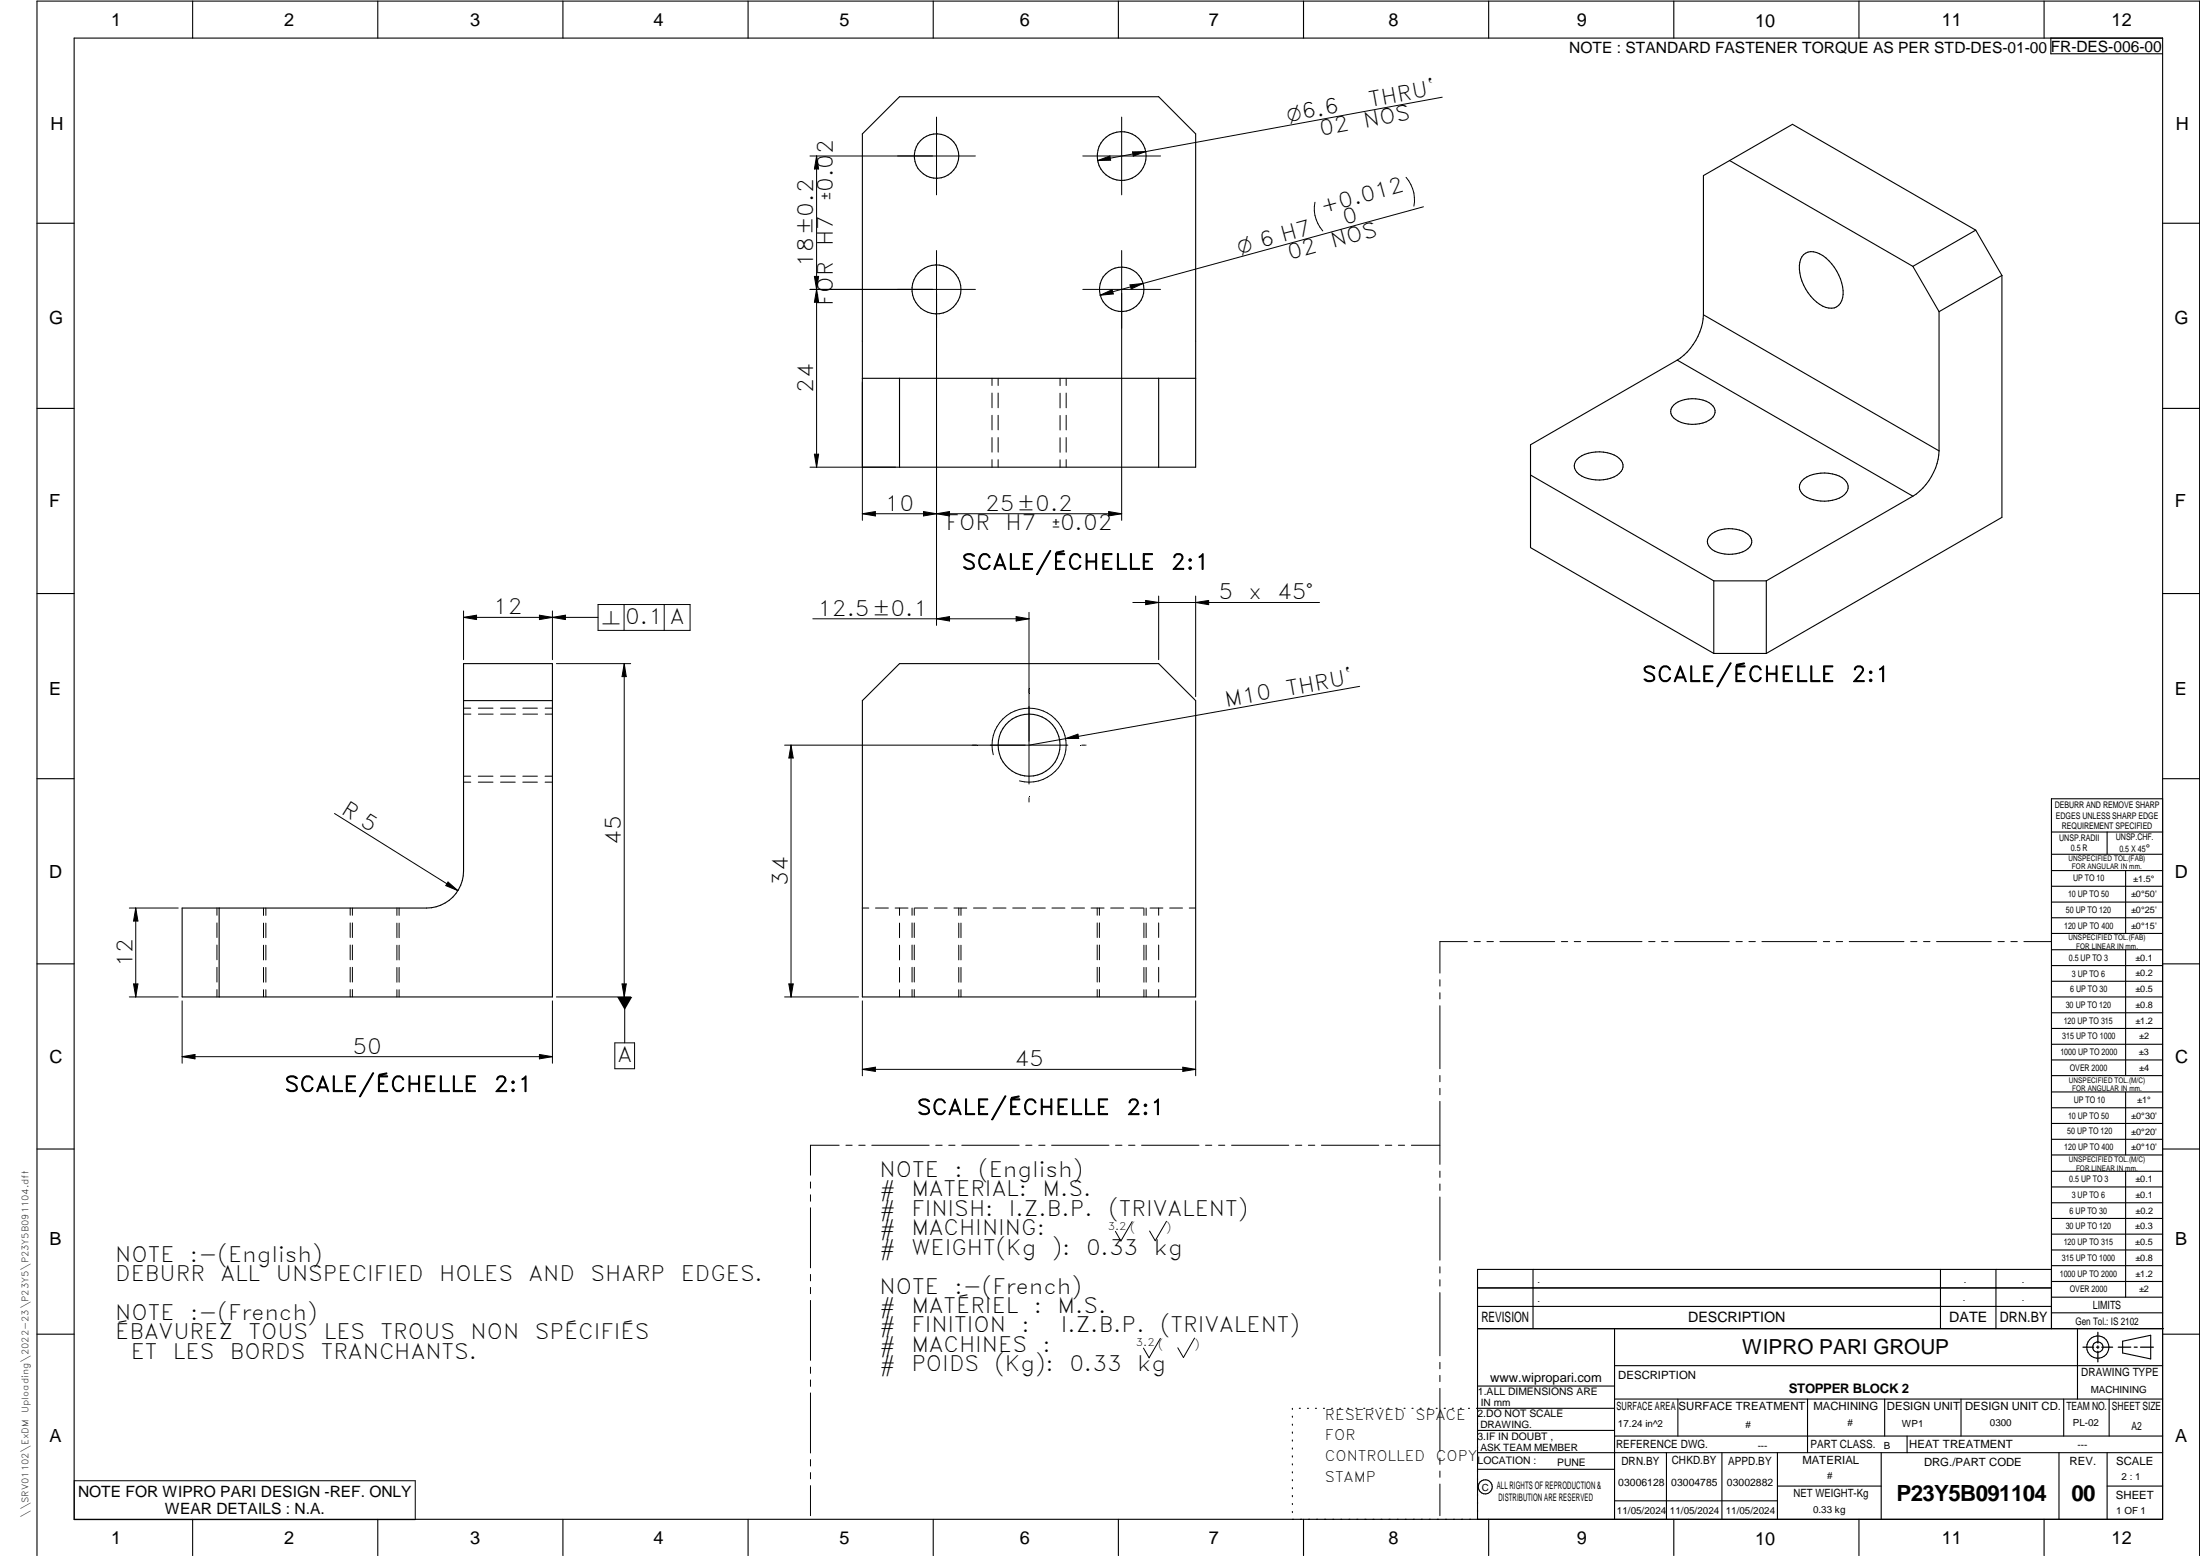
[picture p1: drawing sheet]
<svg xmlns="http://www.w3.org/2000/svg" width="594mm" height="420mm" viewBox="0 0 594 420" stroke-linecap="round" stroke-linejoin="round" font-family="sans-serif">
<g fill="none" stroke="#000" stroke-width=".3">
<path d="M20 10.3h564v400h-564zM52 .3v10M102 .3v10M152 .3v10M202 .3v10M252 .3v10M302 .3v10M352 .3v10M402 .3v10M452 .3v10M502 .3v10M552 .3v10"/>
<path d="M553.8 10.3v4.2h30.2M232.9 36.2l10-10.1h70l10 10.1v90h-90zM467.1 43.3l49.4 28.6M10 60.3h10M487 68.7a4 4 0 0 1 5.2 .3 12.7 12.7 0 0 1 5.4 11.4 3.4 3.4 0 0 1-5.4 2.3 12.5 12.5 0 0 1-6.2-11.9l.2-.8zM516.5 71.9l7.1 12.3M533.5 62.1l-49.5-28.5-24 13.8v37.6M533.5 62.1l7.1 12.3M533.5 62.1l-17 9.8M540.6 74.4v65.3l-63.6 36.7M540.6 74.4l-17 9.8M584 60.3h10"/>
<path d="M452.9 97.2l63.6 36.8M452.9 97.2l-39.6 22.9v27.8l49.5 28.5M460 85l63.6 36.8M460 85a15.7 15.7 0 0 1-7.1 12.2M523.6 84.2v37.6M10 110.3h10M232.9 102.2h90M242.9 102.2v24M312.9 102.2v24M451.9 109.4a8.5 8.5 0 0 1 10.7 .3 2.43 2.43 0 0 1-1.1 3.8 8.8 8.8 0 0 1-9.6-.7 2.26 2.26 0 0 1 0-3.4zM584 110.3h10M413.3 128.3l49.5 28.5"/>
<path d="M425.9 124a9.5 9.5 0 0 1 11.4-.2 2.67 2.67 0 0 1-.7 4.6 9.7 9.7 0 0 1-10.7-.8 2.46 2.46 0 0 1 0-3.6zM486.7 129.8a9.6 9.6 0 0 1 11.4-.3 2.71 2.71 0 0 1-.6 4.6 9.8 9.8 0 0 1-10.8-.8 2.46 2.46 0 0 1 0-3.5zM516.5 134l-39.5 22.8M523.6 121.8a15.7 15.7 0 0 1-7.1 12.2M461.8 144.5a8.5 8.5 0 0 1 10.7 .3 2.48 2.48 0 0 1-1.1 3.8 8.9 8.9 0 0 1-9.6-.7 2.26 2.26 0 0 1 0-3.4zM462.8 156.8v19.6M462.8 156.8h14.2M477 156.8v19.6M10 160.3h10M462.8 176.4h14.2M584 160.3h10M125.2 189.2h24"/>
<path d="M232.9 189.2l10-10h70l10 10v80h-90zM10 210.3h10M584 215.7h-30v143.1M584 210.3h10M554 224.7h30M554 230.7h30M554 235.1h30M554 239.3h30M569 224.7v6M574 235.1v17M49.2 245.2h66a10 10 0 0 0 10-10v-56h24v90h-100zM59.2 245.2v24"/>
<path d="M554 243.6h30M554 247.8h30M554 252.1h30M554 256.5h30M574 256.5v33.9M10 260.3h10M554 260.7h30M554 265h30M554 269.2h30M554 273.5h30M554 277.7h30M584 260.3h10"/>
<path d="M554 282h30M554 286.2h30M554 290.4h30M554 294.9h30M554 299.1h30M574 294.9v17M10 310.3h10M554 303.4h30M554 307.6h30M554 311.9h30M554 316.3h30M574 316.3v34"/>
<path d="M584 310.3h10M554 320.5h30M554 324.8h30M554 329h30M554 333.2h30M554 337.5h30M399 358.8h185.2M399 352.8h155M399 347.8h155M414 342.8v16M436 358.8v51.5M524 342.8v16"/>
<path d="M539 342.8v16M554 341.8h30M554 346h30M554 350.3h30M554 354.5h30M554 342.8h-155v67.5M561 358.8v19M10 360.3h10M399 374.3h37M436 377.8h148M453.1 377.8v10M488.1 377.8v14.5"/>
<path d="M508.9 377.8v10M529.5 377.8v10M557.3 377.8v10M569.5 377.8v10M573.2 362.2l7.6-1.6v6.3l-7.6-1.6zM584 368.8h-148M584 360.3h10M349 380.3v.3M349 382.4v.3M349 384.6v.3M349 386.7v.3M349 388.8v.3"/>
<path d="M349 391v.3M349 393.1v.3M349 395.3v.3M349 397.4v.3M349 399.5v.3M350.9 380.3h.2M353.1 380.3h.2M355.2 380.3h.3M357.4 380.3h.3M359.6 380.3h.3M361.7 380.3h.3M363.9 380.3h.3"/>
<path d="M366.1 380.3h.3M368.3 380.3h.2M370.4 380.3h.3M372.6 380.3h.3M374.8 380.3h.3M376.9 380.3h.4M379.1 380.3h.3M381.3 380.3h.3M383.4 380.3h.4M385.6 380.3h.3M387.8 380.3h.3M390 380.3h.3"/>
<path d="M392.2 380.3h.3M394.3 380.3h.3M396.5 380.3h.3M398.7 380.3h37.3M399 396.7h37M399 392.3h185M399 386.2h37M436 387.8h148M450 392.3v18M465 392.3v18M480 392.3v18M508 392.3v18"/>
<path d="M515 387.8v4.5M556 392.3v18M569 392.3v18M52 410.3v9.7M102 410.3v9.7M152 410.3v9.7M202 410.3v9.7M252 410.3v9.7M302 410.3v9.7M349 401.7v.3M349 403.8v.4M349 406v.3"/>
<path d="M349 408.1v.3M352 410.3v9.7M402 410.3v9.7M436 405.3h44M452 410.3v9.7M480 401.3h28M502 410.3v9.7M552 410.3v9.7M569 401.3h15M10 420v-419.7h584v419.7"/>
<circle cx="252.9" cy="42.1" r="6"/>
<circle cx="302.9" cy="42.1" r="6.6"/>
<circle cx="252.9" cy="78.1" r="6.6"/>
<circle cx="302.9" cy="78.1" r="6"/>
<circle cx="277.9" cy="201.2" r="8.4"/>
<circle cx="566.5" cy="363.7" r="1.39"/>
<circle cx="566.5" cy="363.8" r="3"/>
<circle cx="401.1" cy="401.5" r="1.9"/>
</g>
<g fill="none" stroke="#000" stroke-width=".27">
<path d="M252.9 31.6v21M302.9 31.6v21M389.5 26.2l-80.1 14.7M218.7 42.1h44.7M220.5 42.1v84.1M220.5 42.1l.6 3.5h-1.2zM292.4 42.1h21M296.4 43.3l3.3-1.2 .2 1.2zM305.8 41l3.6-.1-3.4 1.3zM309.4 40.9l-13 2.4M355.1 54.6a8.9 8.9 0 0 0 2.1 7.8M379.7 47.9a9.3 9.3 0 0 1 2.1 7.8"/>
<path d="M384.4 55.8l-75.7 20.7M218.7 78.1h44.7M219.9 74.6h1.2l-.6 3.5zM220.5 78.1l.6 3.5h-1.2zM252.9 67.6v101.3M292.4 78.1h21M297.1 79.7l3.2-1.5 .3 1.2zM302.9 67.6v72.9M305.1 76.9l3.6-.4-3.2 1.5zM308.7 76.5l-11.6 3.2M232.9 103.2v37.3M267.9 102.2v1.9"/>
<path d="M267.9 106.1v4M267.9 112.1v4M267.9 118.2v3.9M269.5 102.2v1.9M269.5 106.1v4M269.5 112.1v4M269.5 118.2v3.9M286.3 102.2v1.9M286.3 106.2v4M286.3 112.2v3.9M286.3 118.2v3.9M287.9 102.2v1.9"/>
<path d="M287.9 106.1v4M287.9 112.1v4M287.9 118.2v3.9M218.7 126.2h23.1M219.9 122.6h1.2l-.6 3.6zM232.9 138.7l3.5-.6v1.2zM232.9 138.7h70M249.4 138.1v1.2l7-1.2v1.2zM267.9 124.1v2.1M269.5 124.1v2.1M286.3 124.2v2M287.9 124.1v2.1"/>
<path d="M299.4 138.1l3.5 .6-3.5 .6zM125.2 165v13.1M125.2 166.7l3.5-.6v1.2zM125.2 166.7h36.3M145.7 166.1v1.2l7-1.2v1.2zM149.2 165v13.1M150.2 179.2h20.1M161.5 163.2h24.8v7h-24.8zM168.5 163.2v7M168.6 179.2l.5 3.5h-1.1zM168.6 179.2v90M179.4 163.2v7"/>
<path d="M219.5 167.1h58.4M252.9 167.1l3.5-.6v1.2zM274.4 166.5l3.5 .6-3.5 .6zM277.9 165.4v46.3M305.9 162.7h50.4M309.4 162.1l3.5 .6-3.5 .6zM312.9 161v17.1M322.9 162.7l3.5-.6v1.2zM322.9 161v27.1M125.2 192.8h2M125.2 191.2h1.9M129.2 191.2h3.9"/>
<path d="M129.2 192.8h4M135.2 191.2h3.9M135.2 192.8h4M141.2 191.2h3.9M141.2 192.8h4M147.2 191.2h2M147.2 192.8h2M287.7 199.4l3.4-1.2 .2 1.2zM367.2 185.3l-89.3 15.9M90.3 219.7l33.3 20.8M125.2 209.6h1.9M125.2 211.2h1.9"/>
<path d="M129.2 209.6h3.9M129.2 211.2h3.9M135.2 209.6h3.9M135.2 211.2h3.9M141.2 209.6h3.9M141.2 211.2h3.9M147.2 209.6h2M147.2 211.2h2M211.9 201.2h76.5M213.6 201.2v68M213.6 201.2l.6 3.5h-1.2zM268.2 203.8a10 10 0 0 1 8.8-12.5 10 10 0 0 1 10.8 10.8 10 10 0 0 1-12.5 8.8"/>
<path d="M277.9 215.4v1M277.9 216.5v.1M292.1 201.2h.9M293.2 201.2h.1M121 238.2l2.6 2.3-3.2-1.4zM34.9 245.2h13.2M36.7 245.2l.5 3.5h-1.1zM36.7 245.2v24M58.6 245.2v1.9M58.6 249.2v4M58.6 255.2v4M71.2 245.2v2"/>
<path d="M71.2 249.3v3.9M71.2 255.2v4M71.8 245.2v2M71.8 249.3v3.9M71.8 255.2v4M94.6 245.2v1.9M94.6 249.2v4M94.6 255.2v4M95.2 245.2v1.9M95.2 249.2v4M95.2 255.2v4M107.2 245.2v2"/>
<path d="M107.2 249.3v3.9M107.2 255.2v4M107.8 245.2v2M107.8 249.3v3.9M107.8 255.2v4M232.9 245.2h1.7M236.4 245.2h3.5M241.7 245.2h3.5M242.9 245.2v2M242.9 249.3v3.9M242.9 255.2v4M246.3 245.2v1.9"/>
<path d="M246.3 249.2v4M246.3 255.2v4M246.9 245.2v1.9M246.9 249.2v4M246.9 255.2v4M247 245.2h3.5M252.3 245.2h3.5M257.6 245.2h3.5M258.9 245.2v2M258.9 249.3v3.9M258.9 255.2v4M259.5 245.2v2"/>
<path d="M259.5 249.3v3.9M259.5 255.2v4M262.9 245.2h3.5M268.2 245.2h3.4M273.5 245.2h3.5M278.8 245.2h3.5M284 245.2h3.6M289.3 245.2h3.6M294.6 245.2h3.5M296.3 245.2v1.9M296.3 249.2v4M296.3 255.2v4"/>
<path d="M296.9 245.2v1.9M296.9 249.2v4M296.9 255.2v4M299.9 245.2h3.5M305.2 245.2h3.5M308.9 245.2v2M308.9 249.3v3.9M308.9 255.2v4M309.5 245.2v2M309.5 249.3v3.9M309.5 255.2v4M310.6 245.2h3.4"/>
<path d="M312.9 245.2v1.9M312.9 249.2v4M312.9 255.2v4M315.8 245.2h3.5M321.1 245.2h1.8M396.2 254.3h-7.4v8.5M398.1 254.3h1.6M401.5 254.3h1.8M405 254.3h14.8M421.6 254.3h1.7M425.1 254.3h1.7M428.6 254.3h14.8"/>
<path d="M445.2 254.3h1.7M448.7 254.3h1.7M452.2 254.3h14.8M468.8 254.3h1.7M472.3 254.3h1.7M475.8 254.3h14.8M492.4 254.3h1.7M495.8 254.3h1.8M499.4 254.3h14.7M516 254.3h1.6M519.4 254.3h1.8M522.9 254.3h14.8"/>
<path d="M539.5 254.3h1.7M543 254.3h1.7M546.5 254.3h7.4M34.9 269.2h13.2M36.1 265.7h1.1l-.5 3.5zM49.2 270.3v16.8M58.6 261.2v4M58.6 267.2v2M71.2 261.2v4M71.2 267.3v1.9M71.8 261.2v4M71.8 267.3v1.9"/>
<path d="M94.6 261.2v4M94.6 267.2v2M95.2 261.2v4M95.2 267.2v2M107.2 261.2v4M107.2 267.3v1.9M107.8 261.2v4M107.8 267.3v1.9M149.2 270.3v16.8M150.2 269.2h20.1M168 265.7h1.1l-.5 3.5zM168.7 269.2v12.4"/>
<path d="M211.9 269.2h20M213 265.7h1.2l-.6 3.5zM232.9 270.3v20.2M242.9 261.2v4M242.9 267.3v1.9M246.3 261.2v4M246.3 267.2v2M246.9 261.2v4M246.9 267.2v2M258.9 261.2v4M258.9 267.3v1.9M259.5 261.2v4"/>
<path d="M259.5 267.3v1.9M296.3 261.2v4M296.3 267.2v2M296.9 261.2v4M296.9 267.2v2M308.9 261.2v4M308.9 267.3v1.9M309.5 261.2v4M309.5 267.3v1.9M312.9 261.2v4M312.9 267.2v2M322.9 270.3v20.2"/>
<path d="M388.8 264.5v1.8M388.8 268.1v1.6M388.8 271.6v17M49.2 285.3l3.5-.6v1.2zM49.2 285.3h100M145.7 284.7l3.5 .6-3.5 .6zM166 281.6h5.4v7h-5.4zM232.9 288.8l3.5-.6v1.1zM232.9 288.8h90M319.4 288.2l3.5 .6-3.5 .5zM388.8 290.4v1.7M388.8 293.9v1.7"/>
<path d="M388.8 297.4v17M218.9 319.2v1.6M226.6 309.2h-7.7v8.1M228.4 309.2h1.7M231.9 309.2h1.7M235.4 309.2h15.5M252.7 309.2h1.7M256.2 309.2h1.7M259.7 309.2h15.5M277 309.2h1.7M280.5 309.2h1.7M284 309.2h15.5"/>
<path d="M301.2 309.2h1.8M304.8 309.2h1.7M308.3 309.2h15.5M325.5 309.2h1.7M329.1 309.2h1.6M332.6 309.2h15.4M349.8 309.2h1.7M353.3 309.2h1.7M356.8 309.2h15.5M374.1 309.2h1.7M377.6 309.2h1.7M381.1 309.2h7.7"/>
<path d="M388.8 316.2v1.7M388.8 319.7v1.7M218.9 322.6v1.8M218.9 326.1v16.2M305.7 329.9l-3 5.2-1.5-2.6M315 329.8l-3.1 5.2-1.5-2.6M388.8 323.2v17.1M218.9 344.1v1.8M218.9 347.6v1.7M218.9 351.2v16.1M388.8 342.1v1.6M388.8 345.6v1.7"/>
<path d="M388.8 349v17.1M218.9 369.1v1.7M218.9 372.6v1.8M218.9 376.1v16.2M313.3 361.4l-3 5.2-1.5-2.6M322.6 361.3l-3 5.3-1.6-2.7M388.8 367.9v1.7M388.8 371.4v1.7M388.8 374.9v17M20.1 399.8h92v10.5h-92zM218.9 394.1v1.8M218.9 397.6v1.7"/>
<path d="M388.8 393.7v1.7M388.8 397.2v1.7M218.9 401.2v8.1M388.8 400.7v8.6"/>
</g>
<path d="M566.5 359.7v3M562.5 363.8h2.9M566.1 363.8h.7M566.5 363.4v.7M566.5 364.9v2.8M567.6 363.8h2.9M572 363.8h3.4M576.3 363.8h.8M578 363.8h3.5" fill="none" stroke="#000" stroke-width=".34"/>
<g fill="#000">
<path d="M220.5 42.1l.6 3.5h-1.2zM296.4 43.3l3.3-1.2 .2 1.2zM305.8 41l3.6-.1-3.4 1.3zM219.9 74.6h1.2l-.6 3.5zM297.1 79.7l3.2-1.5 .3 1.2zM305.1 76.9l3.6-.4-3.2 1.5zM220.5 78.1l.6 3.5h-1.2zM219.9 122.6h1.2l-.6 3.6zM232.9 138.7l3.5-.6v1.2zM249.4 138.1l3.5 .6-3.5 .6zM252.9 138.7l3.5-.6v1.2zM299.4 138.1l3.5 .6-3.5 .6z"/>
<path d="M125.2 166.7l3.5-.6v1.2zM145.7 166.1l3.5 .6-3.5 .6zM149.2 166.7l3.5-.6v1.2zM252.9 167.1l3.5-.6v1.2zM274.4 166.5l3.5 .6-3.5 .6zM309.4 162.1l3.5 .6-3.5 .6zM322.9 162.7l3.5-.6v1.2zM168.6 179.2l.5 3.5h-1.1zM287.7 199.4l3.4-1.2 .2 1.2zM213.6 201.2l.6 3.5h-1.2zM121 238.2l2.6 2.3-3.2-1.4zM36.7 245.2l.5 3.5h-1.1z"/>
<path d="M36.1 265.7h1.1l-.5 3.5zM168 265.7h1.1l-.5 3.5zM166.7 269.2h4l-2 3.5zM213 265.7h1.2l-.6 3.5zM49.2 285.3l3.5-.6v1.2zM145.7 284.7l3.5 .6-3.5 .6zM232.9 288.8l3.5-.6v1.1zM319.4 288.2l3.5 .6-3.5 .5z"/>
</g>
<g font-size="6">
<text x="512.1" y="405.2">P23Y5B091104</text>
<text x="559.4" y="405.2">00</text>
</g>
<g font-size="5.7">
<text x="370" y="29" transform="rotate(-10 370 29)">THRU`</text>
<text x="368.5" y="34.5" transform="rotate(-10 368.5 34.5)">NOS</text>
<text x="356.7" y="36.7" transform="rotate(-10 356.7 36.7)">02</text>
<text x="357.2" y="57.7" transform="rotate(-15 357.2 57.7)">+0.012</text>
<text x="363.2" y="60.7" transform="rotate(-15 363.2 60.7)">0</text>
<text x="224.9" y="66.5" transform="rotate(-90 224.9 66.5)">H7</text>
<text x="348.3" y="70.3" transform="rotate(-15 348.3 70.3)">02</text>
<text x="359.9" y="67.1" transform="rotate(-15 359.9 67.1)">NOS</text>
<text x="219.6" y="72" transform="rotate(-90 219.6 72)">18±0.2</text>
<text x="224.9" y="82.6" transform="rotate(-90 224.9 82.6)">FOR</text>
<text x="219.6" y="106.1" transform="rotate(-90 219.6 106.1)">24</text>
<text x="238.9" y="137.9">10</text>
<text x="266" y="137.9">25±0.2</text>
<text x="255.4" y="143.1">FOR</text>
<text x="271.5" y="143.1">H7</text>
<text x="259.7" y="153.8">SCALE/ÉCHELLE</text>
<text x="316.2" y="153.8">2:1</text>
<text x="329" y="161.8">5</text>
<text x="337.1" y="161.8">x</text>
<text x="344.9" y="161.8">45°</text>
<text x="133.2" y="165.9">12</text>
<text x="220.7" y="166.2">12.5±0.1</text>
<text x="168.9" y="168.5">0.1 A</text>
<text x="443.4" y="184.1">SCALE/ÉCHELLE</text>
<text x="500" y="184.1">2:1</text>
<text x="331.1" y="190.8" transform="rotate(-10 331.1 190.8)">M10</text>
<text x="347.7" y="187.9" transform="rotate(-10 347.7 187.9)">THRU`</text>
<text x="91.9" y="219.6" transform="rotate(32 91.9 219.6)">R 5</text>
<text x="167.7" y="228.1" transform="rotate(-90 167.7 228.1)">45</text>
<text x="212.8" y="239.1" transform="rotate(-90 212.8 239.1)">34</text>
<text x="35.8" y="261.2" transform="rotate(-90 35.8 261.2)">12</text>
<text x="95.2" y="284.5">50</text>
<text x="166.7" y="286.9">A</text>
<text x="273.9" y="287.9">45</text>
<text x="76.8" y="294.8">SCALE/ÉCHELLE</text>
<text x="133.4" y="294.8">2:1</text>
<text x="247.6" y="301">SCALE/ÉCHELLE</text>
<text x="304.1" y="301">2:1</text>
<text x="237.5" y="317.8">NOTE</text>
<text x="257.7" y="317.8">:</text>
<text x="264.1" y="317.8">(English)</text>
<text x="237.5" y="323">#</text>
<text x="246.1" y="323">MATERIAL:</text>
<text x="281.5" y="323">M.S.</text>
<text x="237.5" y="328.3">#</text>
<text x="246.1" y="328.3">FINISH:</text>
<text x="272.4" y="328.3">I.Z.B.P.</text>
<text x="299.3" y="328.3">(TRIVALENT)</text>
<text x="237.5" y="333.5">#</text>
<text x="246.1" y="333.5">MACHINING:</text>
<text x="31.1" y="340.7">NOTE</text>
<text x="51.3" y="340.7">:-(English)</text>
<text x="237.5" y="338.8">#</text>
<text x="246.1" y="338.8">WEIGHT(Kg</text>
<text x="284" y="338.8">):</text>
<text x="293.3" y="338.8">0.33</text>
<text x="311.6" y="338.8">kg</text>
<text x="31.1" y="345.9">DEBURR</text>
<text x="59.6" y="345.9">ALL</text>
<text x="74.5" y="345.9">UNSPECIFIED</text>
<text x="118.6" y="345.9">HOLES</text>
<text x="142.8" y="345.9">AND</text>
<text x="159.4" y="345.9">SHARP</text>
<text x="183.8" y="345.9">EDGES.</text>
<text x="237.5" y="349.3">NOTE</text>
<text x="257.7" y="349.3">:-(French)</text>
<text x="31.1" y="356.4">NOTE</text>
<text x="51.3" y="356.4">:-(French)</text>
<text x="237.5" y="354.5">#</text>
<text x="237.5" y="359.8">#</text>
<text x="246.1" y="359.8">FINITION</text>
<text x="246.1" y="354.5">MATÉRIEL</text>
<text x="275.8" y="359.8">:</text>
<text x="279.2" y="354.5">:</text>
<text x="285.6" y="354.5">M.S.</text>
<text x="286.4" y="359.8">I.Z.B.P.</text>
<text x="313.3" y="359.8">(TRIVALENT)</text>
<text x="31.1" y="361.7">ÉBAVUREZ</text>
<text x="67.1" y="361.7">TOUS</text>
<text x="87.4" y="361.7">LES</text>
<text x="102.8" y="361.7">TROUS</text>
<text x="127.1" y="361.7">NON</text>
<text x="144.4" y="361.7">SPÉCIFIÉS</text>
<text x="237.5" y="365">#</text>
<text x="246.1" y="365">MACHINES</text>
<text x="281.5" y="365">:</text>
<text x="35.3" y="366.9">ET</text>
<text x="46.7" y="366.9">LES</text>
<text x="62" y="366.9">BORDS</text>
<text x="86.6" y="366.9">TRANCHANTS.</text>
<text x="237.5" y="370.3">#</text>
<text x="246.1" y="370.3">POIDS</text>
<text x="268.5" y="370.3">(Kg):</text>
<text x="288.8" y="370.3">0.33</text>
<text x="307.1" y="370.3">kg</text>
</g>
<text font-size="5.6" x="470.5" y="365.5">WIPRO PARI GROUP</text>
<g font-size="5.4">
<text x="347.8" y="33" transform="rotate(-10 347.8 33)">O6.6</text>
<text x="224.9" y="53.9" transform="rotate(-90 224.9 53.9)">u0.02</text>
<text x="334.7" y="68.5" transform="rotate(-15 334.7 68.5)">O 6 H7</text>
<text x="284.1" y="143.1">u0.02</text>
<text x="162.6" y="168.5">n</text>
</g>
<g font-size="4.9">
<text x="30" y="6.9">1</text>
<text x="76.7" y="6.9">2</text>
<text x="127" y="6.9">3</text>
<text x="176.5" y="6.9">4</text>
<text x="226.7" y="6.9">5</text>
<text x="275.4" y="6.9">6</text>
<text x="326.4" y="6.9">7</text>
<text x="375" y="6.9">8</text>
<text x="425.8" y="6.9">9</text>
<text x="473.9" y="7.3">10</text>
<text x="524.3" y="6.9">11</text>
<text x="570.2" y="6.9">12</text>
<text x="13.6" y="35.1">H</text>
<text x="587.6" y="35.1">H</text>
<text x="13.2" y="87.5">G</text>
<text x="587.2" y="87.5">G</text>
<text x="13.2" y="137">F</text>
<text x="587.2" y="137">F</text>
<text x="13.2" y="187.6">E</text>
<text x="587.2" y="187.6">E</text>
<text x="13.2" y="237">D</text>
<text x="587.2" y="237">D</text>
<text x="13.4" y="287.1">C</text>
<text x="587.4" y="287.1">C</text>
<text x="13.4" y="336.2">B</text>
<text x="587.4" y="336.2">B</text>
<text x="13.4" y="389.3">A</text>
<text x="587.4" y="389.3">A</text>
<text x="30" y="416.9">1</text>
<text x="76.7" y="416.9">2</text>
<text x="127" y="416.9">3</text>
<text x="176.5" y="416.9">4</text>
<text x="226.7" y="416.9">5</text>
<text x="275.4" y="416.9">6</text>
<text x="326.4" y="416.9">7</text>
<text x="375" y="416.9">8</text>
<text x="425.8" y="416.9">9</text>
<text x="473.9" y="417.3">10</text>
<text x="524.3" y="416.9">11</text>
<text x="570.2" y="416.9">12</text>
</g>
<g font-size="4.2">
<text x="423.7" y="14.3">NOTE : STANDARD FASTENER TORQUE AS PER STD-DES-01-00</text>
<text x="553.8" y="14">FR-DES-006-00</text>
<text x="21.1" y="404.3">NOTE FOR WIPRO PARI DESIGN -REF. ONLY</text>
<text x="44.5" y="408.8">WEAR DETAILS : N.A.</text>
</g>
<g font-size="3.9">
<text x="400" y="357.1">REVISION</text>
<text x="455.9" y="357.1">DESCRIPTION</text>
<text x="526.4" y="357.1">DATE</text>
<text x="540" y="357.1">DRN.BY</text>
<text x="357.8" y="383.3">RESERVED</text>
<text x="382.3" y="383.3">SPACE</text>
<text x="357.8" y="388.9">FOR</text>
<text x="357.8" y="394.5">CONTROLLED</text>
<text x="387.8" y="394.5">COPY</text>
<text x="357.8" y="400">STAMP</text>
</g>
<text font-size="3.6" x="483" y="376.1">STOPPER BLOCK 2</text>
<text font-size="3.5" x="402.4" y="373.3">www.wipropari.com</text>
<g font-size="3.1">
<text x="565.1" y="353.5">LIMITS</text>
<text x="562" y="371.7">DRAWING TYPE</text>
<text x="437" y="372.3">DESCRIPTION</text>
<text x="436.5" y="380.8">SURFACE AREA</text>
<text x="453.3" y="380.8">SURFACE TREATMENT</text>
<text x="489.7" y="380.8">MACHINING</text>
<text x="509.5" y="380.8">DESIGN UNIT</text>
<text x="530.6" y="380.8">DESIGN UNIT CD.</text>
<text x="558" y="380.6">TEAM NO.</text>
<text x="570.3" y="380.7">SHEET SIZE</text>
<text x="575.6" y="386.1">A2</text>
<text x="436.4" y="391.1">REFERENCE DWG.</text>
<text x="437.8" y="395.5">DRN.BY</text>
<text x="451.4" y="395.4">CHKD.BY</text>
<text x="466.6" y="395.5">APPD.BY</text>
<text x="486.7" y="395.4">MATERIAL</text>
<text x="488.9" y="390.9">PART CLASS.</text>
<text x="515.6" y="390.9">HEAT TREATMENT</text>
<text x="519.6" y="395.9">DRG./PART CODE</text>
<text x="558.9" y="395.5">REV.</text>
<text x="571.4" y="395.6">SCALE</text>
<text x="484.3" y="404.2">NET WEIGHT-Kg</text>
<text x="571.4" y="404.7">SHEET</text>
</g>
<text font-size="3" x="579.5" y="230.1">°</text>
<g font-size="2.8">
<text x="299.1" y="332.1">3.2 (</text>
<text x="315" y="332.5">)</text>
<text x="560.4" y="357.7">Gen Tol.: IS 2102</text>
<text x="306.7" y="363.6">3.2 (</text>
<text x="322.5" y="364">)</text>
<text x="399.1" y="376.6">1.ALL DIMENSIONS ARE</text>
<text x="399" y="382.7">2.DO NOT SCALE</text>
<text x="399" y="388.7">3.IF IN DOUBT ,</text>
<text x="399" y="395.4">LOCATION :</text>
<text x="420.5" y="396">PUNE</text>
<text x="404.2" y="402">ALL RIGHTS OF REPRODUCTION &amp;</text>
<text x="437" y="401.2">03006128</text>
<text x="451.3" y="401.2">03004785</text>
<text x="466.3" y="401.2">03002882</text>
<text x="404.7" y="405.4">DISTRIBUTION ARE RESERVED</text>
</g>
<g font-size="2.7">
<text x="564.6" y="376.2">MACHINING</text>
<text x="399.9" y="379.7">IN mm</text>
<text x="399.7" y="385.7">DRAWING.</text>
<text x="436.9" y="385.4">17.24 in^2</text>
<text x="471.4" y="385.5">#</text>
<text x="498.9" y="385">#</text>
<text x="513.6" y="385.3">WP1</text>
<text x="537.3" y="385.1">0300</text>
<text x="559.7" y="385.1">PL-02</text>
<text x="399.7" y="391.8">ASK TEAM MEMBER</text>
<text x="474.6" y="391.2">---</text>
<text x="508.7" y="391.2">B</text>
<text x="561" y="391.1">---</text>
<text x="493.4" y="399.5">#</text>
<text x="572.8" y="399.7">2 : 1</text>
<text x="400.1" y="402.5">C</text>
<text x="436.6" y="408.7">11/05/2024</text>
<text x="450.9" y="408.8">11/05/2024</text>
<text x="466" y="408.9">11/05/2024</text>
<text x="489.6" y="408.5">0.33 kg</text>
<text x="571.4" y="408.7">1 OF 1</text>
</g>
<g font-size="2.5">
<text x="554.9" y="218.3">DEBURR AND REMOVE SHARP</text>
<text x="555.2" y="221">EDGES UNLESS SHARP EDGE</text>
<text x="556.1" y="227.1">UNSP.RADII</text>
<text x="556.8" y="223.8">REQUIREMENT SPECIFIED</text>
<text x="571.4" y="226.9">UNSP.CHF.</text>
<text x="559.2" y="229.9">0.5 R</text>
<text x="572.3" y="230.1">0.5 X 45</text>
<text x="559.8" y="238">UP TO 10</text>
<text x="576.1" y="238.1">±1.5°</text>
<text x="558.5" y="242.2">10 UP TO 50</text>
<text x="575.5" y="242.3">±0°50'</text>
<text x="557.4" y="250.7">120 UP TO 400</text>
<text x="557.9" y="246.5">50 UP TO 120</text>
<text x="575.5" y="250.7">±0°15'</text>
<text x="575.5" y="246.5">±0°25'</text>
<text x="558.7" y="259.4">0.5 UP TO 3</text>
<text x="559.5" y="263.7">3 UP TO 6</text>
<text x="576.6" y="263.6">±0.2</text>
<text x="576.6" y="259.4">±0.1</text>
<text x="559" y="267.9">6 UP TO 30</text>
<text x="576.6" y="267.9">±0.5</text>
<text x="557.8" y="272.2">30 UP TO 120</text>
<text x="576.6" y="272.2">±0.8</text>
<text x="556.9" y="280.7">315 UP TO 1000</text>
<text x="557.3" y="276.4">120 UP TO 315</text>
<text x="576.6" y="276.4">±1.2</text>
<text x="577.7" y="280.7">±2</text>
<text x="556.4" y="284.9">1000 UP TO 2000</text>
<text x="577.6" y="284.9">±3</text>
<text x="558.9" y="289.2">OVER 2000</text>
<text x="577.7" y="289.3">±4</text>
<text x="560" y="297.9">UP TO 10</text>
<text x="577.1" y="297.9">±1°</text>
<text x="558.5" y="302.1">10 UP TO 50</text>
<text x="575.5" y="302.1">±0°30'</text>
<text x="557.4" y="310.6">120 UP TO 400</text>
<text x="558.2" y="306.3">50 UP TO 120</text>
<text x="575.5" y="310.6">±0°10'</text>
<text x="575.5" y="306.4">±0°20'</text>
<text x="558.8" y="319.2">0.5 UP TO 3</text>
<text x="559.4" y="323.4">3 UP TO 6</text>
<text x="576.6" y="319.2">±0.1</text>
<text x="576.6" y="323.5">±0.1</text>
<text x="558.9" y="327.7">6 UP TO 30</text>
<text x="576.7" y="327.7">±0.2</text>
<text x="557.8" y="332">30 UP TO 120</text>
<text x="576.6" y="332">±0.3</text>
<text x="556.8" y="340.5">315 UP TO 1000</text>
<text x="557.3" y="336.3">120 UP TO 315</text>
<text x="576.6" y="336.3">±0.5</text>
<text x="576.6" y="340.5">±0.8</text>
<text x="415.2" y="346.4">.</text>
<text x="530.3" y="346.5">.</text>
<text x="545.9" y="346.4">.</text>
<text x="556.2" y="344.7">1000 UP TO 2000</text>
<text x="576.6" y="344.7">±1.2</text>
<text x="415.2" y="351.5">.</text>
<text x="530" y="351.3">.</text>
<text x="545.9" y="351.4">.</text>
<text x="558.9" y="349">OVER 2000</text>
<text x="577.6" y="349">±2</text>
</g>
<g font-size="2.4">
<text x="7.7" y="381.5" transform="rotate(-90 7.7 381.5)">Uploading\2022-23\P23Y5\P23Y5B091104.dft</text>
<text x="7.7" y="409.8" transform="rotate(-90 7.7 409.8)">\\SRV01102\ExDM</text>
</g>
<g font-size="2.1">
<text x="558.5" y="232.4">UNSPECIFIED TOL.(FAB)</text>
<text x="559.5" y="234.7">FOR ANGULAR IN mm.</text>
<text x="558.6" y="253.9">UNSPECIFIED TOL.(FAB)</text>
<text x="560.7" y="256.3">FOR LINEAR IN mm.</text>
<text x="558.7" y="292.3">UNSPECIFIED TOL.(M/C)</text>
<text x="559.6" y="294.7">FOR ANGULAR IN mm.</text>
<text x="558.7" y="313.7">UNSPECIFIED TOL.(M/C)</text>
<text x="560.6" y="316.1">FOR LINEAR IN mm.</text>
</g>
</svg>
